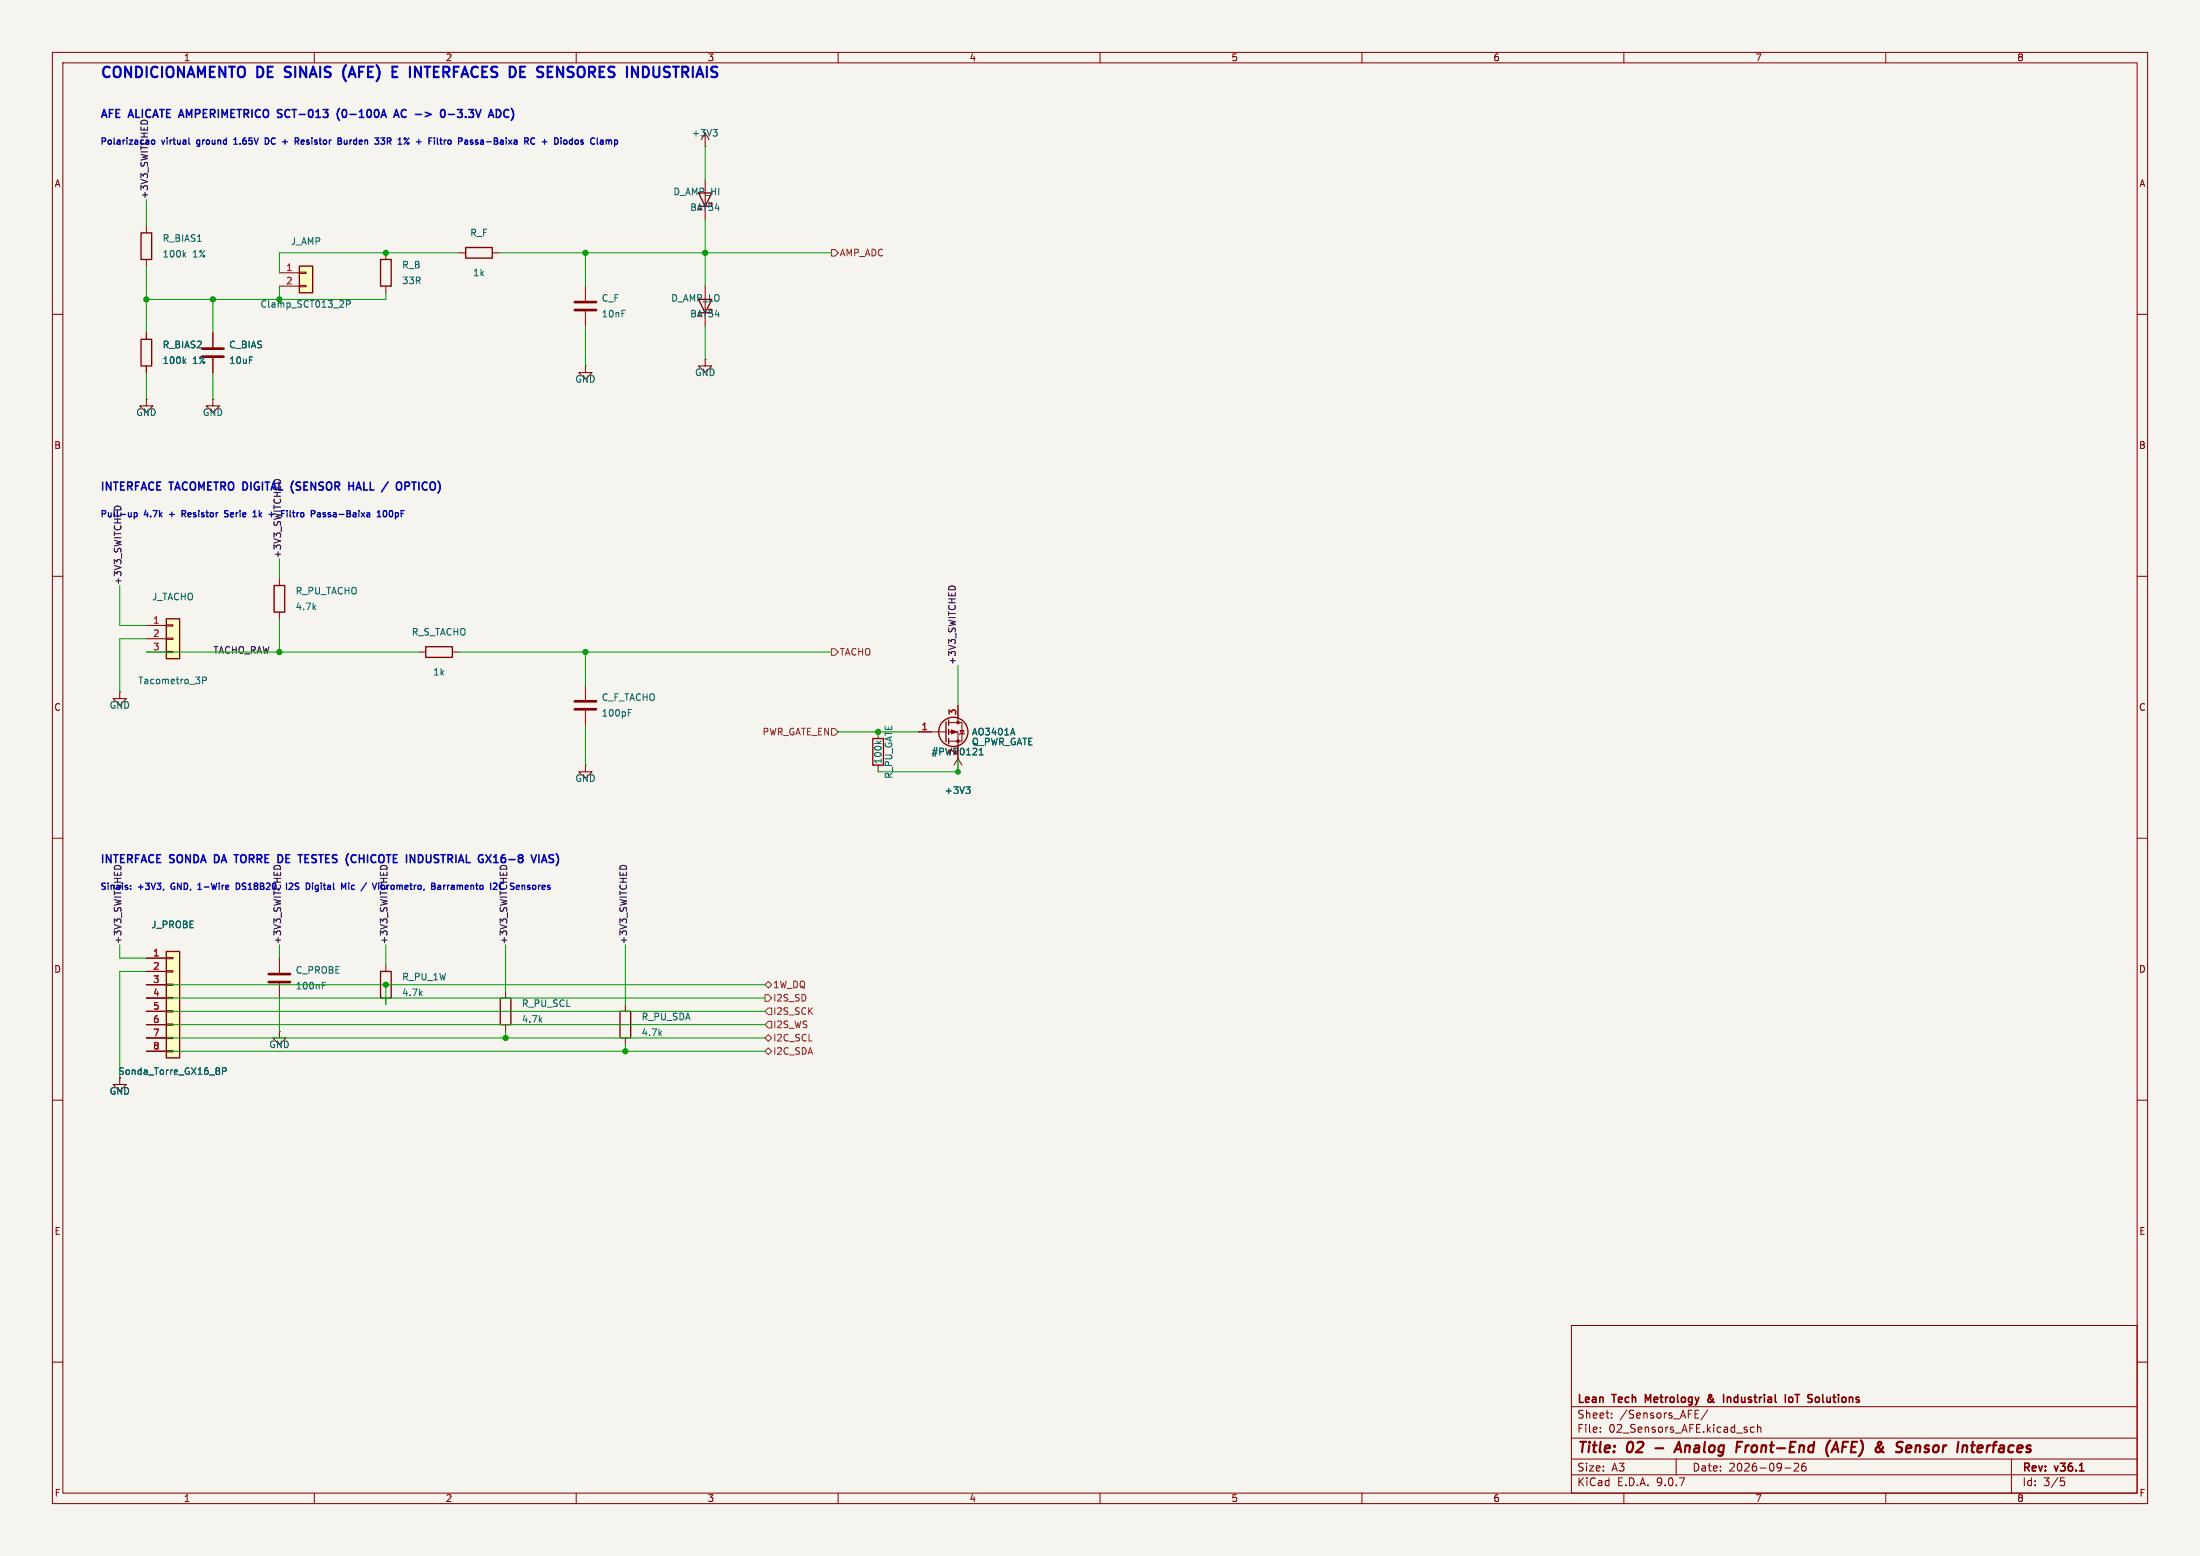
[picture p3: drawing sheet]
<svg xmlns="http://www.w3.org/2000/svg" width="420mm" height="297mm" viewBox="0 0 420 297" stroke-linecap="round" stroke-linejoin="round" font-family="sans-serif">
<path d="M0 0h420v297h-420z" fill="#f5f4ef" stroke="#f5f4ef" stroke-width=".19"/>
<g fill="none" stroke="#840000" stroke-width=".19">
<path d="M10 10h400v277h-400zM12 12h396v273h-396zM60 10v2M110 10v2M160 10v2M210 10v2M260 10v2M310 10v2M360 10v2M27.9 43.2v1.3M27.9 49.5v1.3M87.6 48.3h1.3"/>
<path d="M94 48.3h1.2M10 60h2M408 60h2M10 110h2M408 110h2M22.9 132.1v1.3h1.2l-1.2 1.2-1.3-1.2h1.3M22.9 132.1h.1M80 124.5h1.3M86.4 124.5h1.2M175.3 139.7h5.3M181.1 137.9h2.5v3.6h-2.5M181.1 139.7h1.8v7.6"/>
<path d="M182.9 134.6v3.3M183.3 139.4h.7l-.4 .7zM184.1 140l-1 .2M10 160h2M111.8 146.1v1.2h1.2l-1.2 1.3-1.3-1.3h1.3M111.8 146.1h.1M182.1 146.1l.8-1.3 .7 1.3M182.9 147.3h.1M408 160h2M53.3 196.9v1.2h1.3l-1.3 1.3-1.2-1.3h1.2M53.3 196.9h.1M73.7 184.2v1.2"/>
<path d="M73.7 190.5v1.3M96.5 189.2v1.3M96.5 195.6v1.3M10 210h2M22.9 205.7v1.3h1.2l-1.2 1.3-1.3-1.3h1.3M408 210h2M300 253h108v32h-108zM10 260h2M300 278.5h108M300 274.5h108M300 268.5h108M305.5 273.2v.2"/>
<path d="M305.5 272.5v.1M307.7 270.5v.2M307.7 269.8v.1M320 278.5v3M323.6 269.9h.5M323.6 270.7h.7M326 269.1l-1.3 1.9M334.9 272.5l-.5-.1-.2 .3 .1 .6h.6M335.5 272.5l.2-.1 .4 .1 .1 .9M335.5 271.9v1.5M342.5 279.4l.6-.1 .2 .1 .1 .3-1 1.1h1M344.7 279.3a.59 .59 0 0 0-.8 .6v.6l.2 .2 .4 .1 .2-.2 .1-.5-.1-.2h-.5l-.3 .2"/>
<path d="M384 278.5v6.5M408 260h2M60 285v2M110 285v2M160 285v2M210 285v2M260 285v2M300 281.5h108M310 285v2M340.7 280.2h1.2M360 285v2M393.4 282.1h.7"/>
<path d="M393.5 282.7h.4l.3 .2-.2 .6-.5 .1"/>
</g>
<path d="M316 276.4h1.5M319.6 277.2l.9-2 .5 2M319.9 276.6h.9M331.6 276.2h.6M331.7 275.2h.9M349.4 274.9a2.35 2.35 0 0 0-.4 3.1M349.6 277.2l.9-2 .5 2M349.9 276.6h.9M365.8 275.9l-.2 1.3M366.4 275.9l-.6 .2M377.5 277.1h.8M377.6 276.2l.3-.3h.4l.2 .3v.1l-1 .2" fill="none" stroke="#840000" stroke-width=".4"/>
<path d="M314.6 267.3l-.5-1.1v1.5M326.7 266.3h-.4v.2l.5 .9M326.7 266.6l-.5 .4a.41 .41 0 0 0-.1 .5 .41 .41 0 0 0 .6 .1M329.8 266.7v1M330.3 266.8l-.3-.1-.2 .1M341.6 266.8l.4-.1 .3 .3v.4l-.3 .3-.4-.1-.1-.2zM347 266.7l.3 .3v.4l-.3 .3" fill="none" stroke="#840000" stroke-width=".3"/>
<g fill="none" stroke="#840000" stroke-width=".25">
<path d="M26.9 44.5h2.1v5h-2.1zM88.9 47.2h5.1v2.1h-5.1zM81.3 123.4h5.1v2.1h-5.1zM180.6 137.8v3.8M181.1 137.4v1M181.1 139.2v1M181.1 141v1M72.6 185.4h2.1v5.1h-2.1zM95.5 190.5h2v5.1h-2z"/>
<circle cx="182" cy="139.7" r="2.79"/>
</g>
<g fill="#840000" stroke="#840000" stroke-width=".19">
<path d="M181.6 139.3l1 .4-1 .4z"/>
<circle cx="182.9" cy="137.9" r=".25"/>
<circle cx="182.9" cy="141.5" r=".25"/>
</g>
<path d="M35.1 48.6l.4 .5M35.5 48.2l-.5 .5M193.3 139l.5 1.3M184.4 150.2h.8l-.4 .5M184.9 150.7l.3 .2v.3l-.3 .3M187 144.1h.7M187.3 142.8v1.3" fill="none" stroke="#006464" stroke-width=".19"/>
<path d="M31.7 118.1h2.6v7.6h-2.6z" fill="#ffffc2"/>
<path d="M31.7 118.1h2.6v7.6h-2.6zM166.6 141h2.1v5.1h-2.1z" fill="none" stroke="#840000" stroke-width=".25"/>
<path d="M27.9 119.4h3.8M31.7 119.3h1.3v.2h-1.3zM27.9 121.9h3.8M27.9 124.5h3.8M31.7 121.8h1.3v.2h-1.3zM31.7 124.3h1.3v.3h-1.3zM167.6 139.7v1.3M167.6 146.1v1.2" fill="none" stroke="#840000" stroke-width=".19"/>
<path d="M38.7 129.9l.6-.1 .1-.1-.1-.3-.6-.2v1.3M167.4 141.4l.5 .5M168.2 141.4l-.5 .4" fill="none" stroke="#006464" stroke-width=".19"/>
<path d="M31.7 181.6h2.6v20.3h-2.6z" fill="#ffffc2"/>
<path d="M72.6 49.5h2.1v5.1h-2.1zM26.9 64.8h2.1v5.1h-2.1zM52.3 111.8h2.1v5h-2.1zM31.7 181.6h2.6v20.3h-2.6zM118.4 193h2v5.1h-2z" fill="none" stroke="#840000" stroke-width=".25"/>
<g fill="none" stroke="#840000" stroke-width=".19">
<path d="M134.6 27.9h.1M134.6 25.4v2.5M73.7 48.3v1.2M73.7 54.6v1.3M27.9 76.2v1.3h1.3l-1.3 1.2-1.2-1.2h1.2M27.9 76.2h.1M27.9 63.5v1.3M27.9 69.9v1.2M40.6 76.2v1.3h1.3l-1.3 1.2-1.2-1.2h1.2M40.6 76.2h.1M40.6 63.5v2.8M40.6 68.3v2.8"/>
<path d="M53.3 110.5v1.3M53.3 116.8v1.3M111.8 130.8v2.8M111.8 135.6v2.8M27.9 182.9h3.8M27.9 185.4h3.8M27.9 188h3.8M27.9 190.5h3.8M27.9 193h3.8M27.9 195.6h3.8M27.9 198.1h3.8M31.7 182.8h1.3v.2h-1.3z"/>
<path d="M31.7 185.3h1.3v.2h-1.3zM31.7 187.8h1.3v.3h-1.3zM31.7 190.4h1.3v.2h-1.3zM31.7 192.9h1.3v.3h-1.3zM31.7 195.5h1.3v.2h-1.3zM31.7 198h1.3v.2h-1.3zM53.3 182.9v2.8M53.3 187.7v2.8M119.4 191.8v1.2M119.4 198.1v1.3M27.9 200.7h3.8M31.7 200.5h1.3v.3h-1.3z"/>
</g>
<path d="M136.1 24.7h.8l-.4 .5M136.7 25.2l.2 .2v.3l-.2 .3M35.1 68.9l.4 .5M35.5 68.5l-.5 .5M120 136h.4M120 135.4h.6M61.5 188.1h.5M61.5 187.5h.6M42.5 204.5l.6-.1 .1-.2-.1-.3-.6-.1v1.3" fill="none" stroke="#006464" stroke-width=".19"/>
<path d="M38.6 66.5h4.1M38.6 68.1h4.1M109.7 133.9h4.1M109.7 135.4h4.1M51.3 185.9h4.1M51.3 187.5h4.1" fill="none" stroke="#840000" stroke-width=".51"/>
<path d="M57.1 50.8h2.6v5.1h-2.6z" fill="#ffffc2"/>
<path d="M133.3 36.8h2.6l-1.3 2.6zM57.1 50.8h2.6v5.1h-2.6zM133.3 57.2h2.6l-1.3 2.5z" fill="none" stroke="#840000" stroke-width=".25"/>
<g fill="none" stroke="#840000" stroke-width=".19">
<path d="M134.6 34.3v7.6M53.3 52.1h3.8M53.3 54.6h3.8M57.1 51.9h1.3v.3h-1.3zM57.1 54.5h1.3v.2h-1.3zM111.8 54.6v2.8M111.8 59.4v2.8M134.6 54.6v7.6M27.9 63.5v1.3M27.9 69.9v1.2M40.6 63.5v2.8M40.6 68.3v2.8"/>
<path d="M111.8 69.9v1.2h1.2l-1.2 1.3-1.3-1.3h1.3M111.8 69.9h.1M134.6 68.6v1.3h1.3l-1.3 1.2-1.3-1.2h1.3M134.6 68.6h.1M175.3 139.7h2.5M182.9 134.6v2.6M182.9 147.3h.1M182.9 142.2v2.6M27.9 182.9h3.8M27.9 185.4h3.8M27.9 188h3.8M27.9 190.5h3.8"/>
<path d="M27.9 193h3.8M27.9 195.6h3.8M27.9 198.1h3.8M27.9 200.7h3.8"/>
</g>
<path d="M66.2 58h.6l.1-.2-.1-.3-.6-.1v1.2M35.1 68.9l.4 .5M35.5 68.5l-.5 .5M193.3 139l.5 1.3M184.4 150.2h.8l-.4 .5M184.9 150.7l.3 .2v.3l-.3 .3M187 144.1h.7M187.3 142.8v1.3M42.5 204.5l.6-.1 .1-.2-.1-.3-.6-.1v1.3" fill="none" stroke="#006464" stroke-width=".19"/>
<path d="M109.7 57.7h4.1M109.7 59.2h4.1" fill="none" stroke="#840000" stroke-width=".51"/>
<path d="M158.7 47.6h.7l.6 .7-.6 .6h-.7zM158.7 139.1h.7l.6 .6-.6 .6h-.7zM158.7 123.8h.7l.6 .7-.6 .6h-.7zM146 189.9h.7l.6 .6-.6 .6h-.7zM146 198.1l.7-.6 .6 .6-.6 .7zM146 188l.7-.7 .6 .7-.6 .6zM146 193l.7-.6h.6v1.3h-.6zM146.7 194.9h.6v1.3h-.6l-.7-.6zM146 200.7l.7-.7 .6 .7-.6 .6z" fill="none" stroke="#725600" stroke-width=".19"/>
<path d="M22.1 96.7h.7M181.4 111.9h.7M118.6 165.2h.7" fill="none" stroke="#0f0f0f" stroke-width=".19"/>
<g fill="none" stroke="#009600" stroke-width=".19">
<path d="M27.9 38.1v5.1M134.6 27.9v6.4M27.9 50.8v12.7M40.6 57.2v6.3M53.3 54.6v2.6M73.7 55.9v1.3h-45.8M87.6 48.3h-34.3v3.8M95.2 48.3h63.5M111.8 48.3v6.3M134.6 41.9v12.7M27.9 71.1v5.1M40.6 71.1v5.1"/>
<path d="M111.8 62.2v7.7M134.6 62.2v6.4M22.9 111.8v7.6h5M53.3 106.7v3.8M53.3 118.1v6.4M27.9 124.5h52.1M27.9 121.9h-5v10.2M87.6 124.5h71.1M111.8 124.5v6.3M111.8 138.4v7.7M160 139.7h15.3M182.9 127v7.6"/>
<path d="M182.9 144.8v2.5h-15.3M22.9 180.3v2.6h5M27.9 188h118.1M27.9 198.1h118.1M27.9 195.6h118.1M27.9 193h118.1M27.9 190.5h118.1M27.9 185.4h-5v20.3M53.3 180.3v2.6M53.3 190.5v6.4M73.7 180.3v3.9M73.7 188v3.8"/>
<path d="M96.5 180.3v8.9M96.5 196.9v1.2M119.4 180.3v11.5M119.4 199.4v1.3M27.9 200.7h118.1"/>
</g>
<path d="M54.4 14.6l.2 .1M54.5 12.9v.6M66.1 12.4a2.29 2.29 0 0 0 0 3.1M74.9 13.7h.7M74.9 14.7h1M74.9 12.7h1M79.2 12.7l1.2 2v-2M99.3 14.7h1M99.3 12.7h1M106.4 14.7v-2l1.1 2M123.8 13.2v1" fill="none" stroke="#0000c2" stroke-width=".4"/>
<g fill="none" stroke="#0000c2" stroke-width=".24">
<path d="M29.2 26.7l.4 .3-.1 .4-.3 .1M37.6 26.8v.6M44.6 27.5h.7M44.6 26.7l.4-.4v1.2M50.6 26.3a.61 .61 0 0 1 .7 .6 .61 .61 0 0 1-.7 .6zM57.5 27.1l.6-.1-.1-.2-.3-.1-.2 .2 .1 .6h.4M66.2 27.4l-.3 .1M66.2 26.7v.8M66.8 26.7v.8M67 26.7l-.2 .3M74.2 27l.4 .5M74.5 26.4l-.5-.1v1.2"/>
<path d="M74.5 26.9l-.5 .1M82.9 26.3v.1M82.9 26.7v.8M85.6 26.8l.3-.1 .2 .3v.3l-.2 .2-.4-.2zM91.8 26.8h.4l.1 .7M92.3 27l-.6 .2 .2 .3h.4M103.5 27.1h.9M104 26.6v.9M108.8 26.8h.5M108.8 27.5h.5M111.2 27.1l.2 .2-.2 .2M111.2 26.7l.1 .1"/>
<path d="M25.6 97.9v1.2M25.6 97.9h.4l.2 .2-.1 .5h-.5M35 98.1l.4 .6M35.3 97.5h-.5v1.2M35.3 98l-.5 .1M43 98l.4 .1 .2 .3-.3 .3-.4-.1M43 97.5h.6M49.5 97.5v1.2M49.6 98.2l.4 .5M50 97.9l-.5 .4M55.4 97.5v1l.2 .2M55.8 97.9h.5"/>
<path d="M56 97.5v1l.3 .2M62.1 97.9h-.3l-.1 .1v.2l.4 .1v.3h-.4M73.2 97.7l.2-.2a.64 .64 0 0 1 .5 .6 .64 .64 0 0 1-.5 .6l-.2-.3M74.4 97.6l.2-.1a.64 .64 0 0 1 .4 .6 .64 .64 0 0 1-.4 .6l-.3-.5zM24.9 169.7v.1M24.9 169v.1M32.8 168.7l-.2 .4 .2 .5M37.8 169.8h.7M37.8 168.9l.3-.3v1.2M45.1 168.6a.61 .61 0 0 1 .7 .6 .61 .61 0 0 1-.7 .6zM55.2 168.7l.5-.1 .2 .3-.7 .9h.7M59.7 168.6v.1"/>
<path d="M60.2 170.1l.3 .1M60.6 169h-.3l-.1 .2v.5l.4 .1M66.6 168.6v.1M66.6 169v.8M67.7 169h-.4l-.2 .2 .1 .5h.5M70 168.5l-1.1 1.6M71.1 168.6l.4 1.2 .4-1.2M84.9 169h.1M85.4 169v.8M85.8 169l-.4 .2M86.5 169h-.3M86.6 169.3h-.3l-.2 .2 .1 .2 .4 .1"/>
<path d="M97.7 168.6h.4M97.7 169.1l.4 .2M98.1 169.7l-.5 .1M102.3 169.2l-.2-.2-.4 .2 .1 .5 .3 .1 .2-.3"/>
</g>
<g fill="none" stroke="#0000c2" stroke-width=".3">
<path d="M53.2 21.6l.5 .2M53.2 20.9l.6 .1M53.7 22.3l-.5 .1M64.8 20.7a1.72 1.72 0 0 0 0 2.3M65.7 20.9a.94 .94 0 0 0 0 1.5M75.2 22.4l.5-1.5 .5 1.5M75.3 22h.7M77.2 20.9a.76 .76 0 0 0-.6 .8 .76 .76 0 0 0 .6 .7M81.2 21.4l1.1 .4-1.1 .5M84.9 21.2v.9M85.6 21.8h1.1M94.7 20.9a.76 .76 0 0 1 .9 .8 .76 .76 0 0 1-.9 .7z"/>
<path d="M97 21a.74 .74 0 0 0-.9 .5 .74 .74 0 0 0 .6 .9l.3-.1M66.6 92.7h.9M67.5 92v1.5M78.2 92.3l-.3-.3h-.6v1.5M78.2 92.5l-.3 .3h-.6M41.3 163.2h-.3v1.5h.3M44.7 163.2h.8M58.2 163.2h.8M58.2 164.7h.8M58.2 163.9h.5M80.7 163.5l-.2-.3h-.6v1.5l.6-.1 .2-.3M94.2 164.7h.9"/>
<path d="M94.5 163.4l.2-.2v1.5M103.4 164.7l.5-1.5 .5 1.5M103.5 164.2h.7M105.7 163.2h-.6l-.2 .1v.4l.6 .3 .2 .4-.3 .3-.6-.1"/>
</g>
<g fill="#009600" stroke="#009600" stroke-width=".19">
<circle cx="53.3" cy="124.5" r=".5"/>
<circle cx="111.8" cy="124.5" r=".5"/>
<circle cx="73.7" cy="188" r=".5"/>
<circle cx="96.5" cy="198.1" r=".5"/>
<circle cx="119.4" cy="200.7" r=".5"/>
<circle cx="167.6" cy="139.7" r=".5"/>
<circle cx="182.9" cy="147.3" r=".46"/>
<circle cx="27.9" cy="57.2" r=".5"/>
<circle cx="40.6" cy="57.2" r=".5"/>
<circle cx="53.3" cy="57.2" r=".5"/>
<circle cx="73.7" cy="48.3" r=".5"/>
<circle cx="111.8" cy="48.3" r=".5"/>
<circle cx="134.6" cy="48.3" r=".5"/>
</g>
<g font-size="2.8" fill="#0000c2">
<text x="19" y="15">CONDICIONAMENTO</text>
<text x="49.2" y="15">DE</text>
<text x="55.3" y="15">SINAIS</text>
<text x="67.2" y="15">(AFE)</text>
<text x="77.4" y="15">E</text>
<text x="81.5" y="15">INTERFACES</text>
<text x="101.4" y="15">DE</text>
<text x="107.5" y="15">SENSORES</text>
<text x="125.4" y="15">INDUSTRIAIS</text>
</g>
<g font-size="2.8" fill="#840000">
<text x="301" y="277.9">Title:</text>
<text x="310.6" y="277.9">02</text>
<text x="321.6" y="277.9">Analog</text>
<text x="333.9" y="277.9">Front-End</text>
<text x="351.8" y="277.9">(AFE)</text>
<text x="362.1" y="277.9">&amp;</text>
<text x="366.9" y="277.9">Sensor</text>
<text x="379.3" y="277.9">Interfaces</text>
</g>
<g font-size="2.1" fill="#0000c2">
<text x="19" y="22.6">AFE</text>
<text x="24.7" y="22.6">ALICATE AMPERIMETRICO</text>
<text x="54.3" y="22.6">SCT-013</text>
<text x="66.2" y="22.6">(0-100A</text>
<text x="77.8" y="22.6">AC</text>
<text x="82.4" y="22.6">-&gt;</text>
<text x="87.8" y="22.6">0-3.3V</text>
<text x="97.7" y="22.6">ADC)</text>
<text x="19" y="93.7">INTERFACE</text>
<text x="32.5" y="93.7">TACOMETRO DIGITAL (SENSOR</text>
<text x="68.5" y="93.7">HALL /</text>
<text x="78.8" y="93.7">OPTICO)</text>
<text x="19" y="164.9">INTERFACE</text>
<text x="32.5" y="164.9">SONDA</text>
<text x="41.6" y="164.9">DA</text>
<text x="46.1" y="164.9">TORRE</text>
<text x="54.9" y="164.9">DE</text>
<text x="59.5" y="164.9">TESTES</text>
<text x="69.2" y="164.9">(CHICOTE</text>
<text x="81.3" y="164.9">INDUSTRIAL</text>
<text x="95.6" y="164.9">GX16-8</text>
<text x="106.5" y="164.9">VIAS)</text>
</g>
<g font-size="2.1" fill="#840000">
<text x="301" y="268.2">Lean</text>
<text x="307.9" y="268.2">Tech</text>
<text x="314.8" y="268.2">Metrology</text>
<text x="327.3" y="268.2">&amp;</text>
<text x="330.9" y="268.2">Industrial</text>
<text x="343.3" y="268.2">IoT</text>
<text x="348.2" y="268.2">Solutions</text>
<text x="301" y="273.7">File:</text>
<text x="301" y="271">Sheet:</text>
<text x="307.1" y="273.7">02_Sensors_AFE.kicad_sch</text>
<text x="309.2" y="271">/Sensors_AFE/</text>
<text x="301" y="281.1">Size:</text>
<text x="307.6" y="281.1">A3</text>
<text x="323" y="281.1">Date:</text>
<text x="330" y="281.1">2026-09-26</text>
<text x="386" y="281.3">Rev:</text>
<text x="392.4" y="281.3">v36.1</text>
<text x="301" y="283.9">KiCad</text>
<text x="308.7" y="283.9">E.D.A.</text>
<text x="316.3" y="283.9">9.0.7</text>
<text x="386" y="283.9">Id:</text>
<text x="390.1" y="283.9">3/5</text>
</g>
<g font-size="1.8" fill="#840000">
<text x="35" y="11.9">1</text>
<text x="85" y="11.9">2</text>
<text x="135" y="11.9">3</text>
<text x="185" y="11.9">4</text>
<text x="235" y="11.9">5</text>
<text x="285" y="11.9">6</text>
<text x="335" y="11.9">7</text>
<text x="385" y="11.9">8</text>
<text x="10.3" y="35.9">A</text>
<text x="408.3" y="35.9">A</text>
<text x="10.3" y="85.9">B</text>
<text x="408.2" y="85.9">B</text>
<text x="10.3" y="135.9">C</text>
<text x="408.2" y="135.9">C</text>
<text x="10.3" y="185.9">D</text>
<text x="408.2" y="185.9">D</text>
<text x="22.5" y="205.4">Sonda_Torre_GX16_8P</text>
<text x="10.3" y="235.9">E</text>
<text x="408.3" y="235.9">E</text>
<text x="10.3" y="285.9">F</text>
<text x="35" y="286.9">1</text>
<text x="85" y="286.9">2</text>
<text x="135" y="286.9">3</text>
<text x="185" y="286.9">4</text>
<text x="235" y="286.9">5</text>
<text x="285" y="286.9">6</text>
<text x="335" y="286.9">7</text>
<text x="385" y="286.9">8</text>
<text x="408.3" y="285.9">F</text>
</g>
<g font-size="1.8" fill="#006464">
<text x="132" y="26.3">+3V3</text>
<text x="128.5" y="37.5">D_AMP_HI</text>
<text x="131.7" y="40.5">BAT54</text>
<text x="30.9" y="46.4">R_BIAS1</text>
<text x="55.4" y="46.9">J_AMP</text>
<text x="89.7" y="45.3">R_F</text>
<text x="30.9" y="49.4">100k</text>
<text x="36.8" y="49.4">1%</text>
<text x="76.7" y="51.4">R_B</text>
<text x="90.2" y="52.9">1k</text>
<text x="49.6" y="58.9">Clamp_SCT013_2P</text>
<text x="76.7" y="54.4">33R</text>
<text x="114.8" y="57.8">C_F</text>
<text x="128" y="57.8">D_AMP_LO</text>
<text x="114.8" y="60.8">10nF</text>
<text x="131.7" y="60.8">BAT54</text>
<text x="30.9" y="69.7">100k</text>
<text x="30.9" y="66.7">R_BIAS2</text>
<text x="36.8" y="69.7">1%</text>
<text x="43.6" y="66.7">C_BIAS</text>
<text x="43.6" y="69.7">10uF</text>
<text x="132.6" y="72">GND</text>
<text x="109.7" y="73.3">GND</text>
<text x="25.9" y="79.6">GND</text>
<text x="38.6" y="79.6">GND</text>
<text x="56.3" y="113.7">R_PU_TACHO</text>
<text x="29" y="114.8">J_TACHO</text>
<text x="56.3" y="116.7">4.7k</text>
<text x="78.5" y="121.5">R_S_TACHO</text>
<text x="26.3" y="130.8">Tacometro_3P</text>
<text x="82.6" y="129.1">1k</text>
<text x="20.8" y="135.5">GND</text>
<text x="114.8" y="137">100pF</text>
<text x="114.8" y="134">C_F_TACHO</text>
<text x="185.4" y="142.5">Q_PWR_GATE</text>
<text x="185.4" y="140.6">AO3401A</text>
<text x="109.7" y="149.5">GND</text>
<text x="168.5" y="145.9" transform="rotate(-90 168.5 145.9)">100k</text>
<text x="170.5" y="148.8" transform="rotate(-90 170.5 148.8)">R_PU_GATE</text>
<text x="177.7" y="144.4">#PWR0121</text>
<text x="180.2" y="151.7">+3V3</text>
<text x="28.8" y="177.4">J_PROBE</text>
<text x="56.3" y="186.1">C_PROBE</text>
<text x="56.3" y="189.1">100nF</text>
<text x="76.7" y="190.3">4.7k</text>
<text x="76.7" y="187.3">R_PU_1W</text>
<text x="99.5" y="192.4">R_PU_SCL</text>
<text x="99.5" y="195.4">4.7k</text>
<text x="122.4" y="197.9">4.7k</text>
<text x="122.4" y="194.9">R_PU_SDA</text>
<text x="51.3" y="200.3">GND</text>
<text x="20.8" y="209.1">GND</text>
</g>
<g font-size="1.8" fill="#0000c2">
<text x="28.5" y="38.1" transform="rotate(-90 28.5 38.1)">+3V3_SWITCHED</text>
<text x="53.9" y="106.7" transform="rotate(-90 53.9 106.7)">+3V3_SWITCHED</text>
<text x="74.2" y="180.3" transform="rotate(-90 74.2 180.3)">+3V3_SWITCHED</text>
<text x="97" y="180.3" transform="rotate(-90 97 180.3)">+3V3_SWITCHED</text>
</g>
<g font-size="1.8" fill="#a90000">
<text x="54.5" y="51.8">1</text>
<text x="54.5" y="54.4">2</text>
<text x="29.1" y="119.1">1</text>
<text x="29.1" y="121.7">2</text>
<text x="29.1" y="124.2">3</text>
<text x="182.6" y="136.6" transform="rotate(-90 182.6 136.6)">3</text>
<text x="175.8" y="139.4">1</text>
<text x="182.6" y="144.2" transform="rotate(-90 182.6 144.2)">2</text>
<text x="29.1" y="182.6">1</text>
<text x="29.1" y="185.2">2</text>
<text x="29.1" y="187.7">3</text>
<text x="29.1" y="190.2">4</text>
<text x="29.1" y="192.8">5</text>
<text x="29.1" y="195.3">6</text>
<text x="29.1" y="197.9">7</text>
<text x="29.1" y="200.4">8</text>
</g>
<g font-size="1.8" fill="#725600">
<text x="160.2" y="49.1">AMP_ADC</text>
<text x="160.2" y="125.3">TACHO</text>
<text x="145.5" y="140.6">PWR_GATE_EN</text>
<text x="147.5" y="191.4">I2S_SD</text>
<text x="147.5" y="188.8">1W_DQ</text>
<text x="147.5" y="196.4">I2S_WS</text>
<text x="147.5" y="193.9">I2S_SCK</text>
<text x="147.5" y="199">I2C_SCL</text>
<text x="147.5" y="201.5">I2C_SDA</text>
</g>
<g font-size="1.8" fill="#0f0f0f">
<text x="23.4" y="111.8" transform="rotate(-90 23.4 111.8)">+3V3_SWITCHED</text>
<text x="40.6" y="125">TACHO_RAW</text>
<text x="182.5" y="127" transform="rotate(-90 182.5 127)">+3V3_SWITCHED</text>
<text x="23.4" y="180.3" transform="rotate(-90 23.4 180.3)">+3V3_SWITCHED</text>
<text x="53.9" y="180.3" transform="rotate(-90 53.9 180.3)">+3V3_SWITCHED</text>
<text x="119.9" y="180.3" transform="rotate(-90 119.9 180.3)">+3V3_SWITCHED</text>
</g>
<g font-size="1.7" fill="#0000c2">
<text x="19" y="27.7">Polarizacao</text>
<text x="31" y="27.7">virtual</text>
<text x="38.1" y="27.7">ground</text>
<text x="45.7" y="27.7">1.65V</text>
<text x="52.1" y="27.7">DC</text>
<text x="55.9" y="27.7">+</text>
<text x="58.8" y="27.7">Resistor</text>
<text x="67.4" y="27.7">Burden</text>
<text x="75.1" y="27.7">33R</text>
<text x="79.9" y="27.7">1%</text>
<text x="83.9" y="27.7">+</text>
<text x="86.7" y="27.7">Filtro</text>
<text x="92.9" y="27.7">Passa-Baixa</text>
<text x="106" y="27.7">RC</text>
<text x="109.8" y="27.7">+</text>
<text x="112.7" y="27.7">Diodos</text>
<text x="19" y="98.8">Pull-up</text>
<text x="27.6" y="98.8">4.7k</text>
<text x="32.9" y="98.8">+</text>
<text x="35.7" y="98.8">Resistor</text>
<text x="44.4" y="98.8">Serie</text>
<text x="50.3" y="98.8">1k</text>
<text x="53.8" y="98.8">+</text>
<text x="56.7" y="98.8">Filtro</text>
<text x="62.8" y="98.8">Passa-Baixa</text>
<text x="75.9" y="98.8">100pF</text>
<text x="19" y="169.9">Sinais:</text>
<text x="26.4" y="169.9">+3V3,</text>
<text x="33.2" y="169.9">GND,</text>
<text x="38.8" y="169.9">1-Wire</text>
<text x="46.6" y="169.9">DS18B20,</text>
<text x="56.7" y="169.9">I2S</text>
<text x="60.9" y="169.9">Digital</text>
<text x="72.5" y="169.9">/</text>
<text x="75.1" y="169.9">Vibrometro,</text>
<text x="86.8" y="169.9">Barramento</text>
<text x="98.5" y="169.9">I2C</text>
<text x="102.8" y="169.9">Sensores</text>
</g>
</svg>
